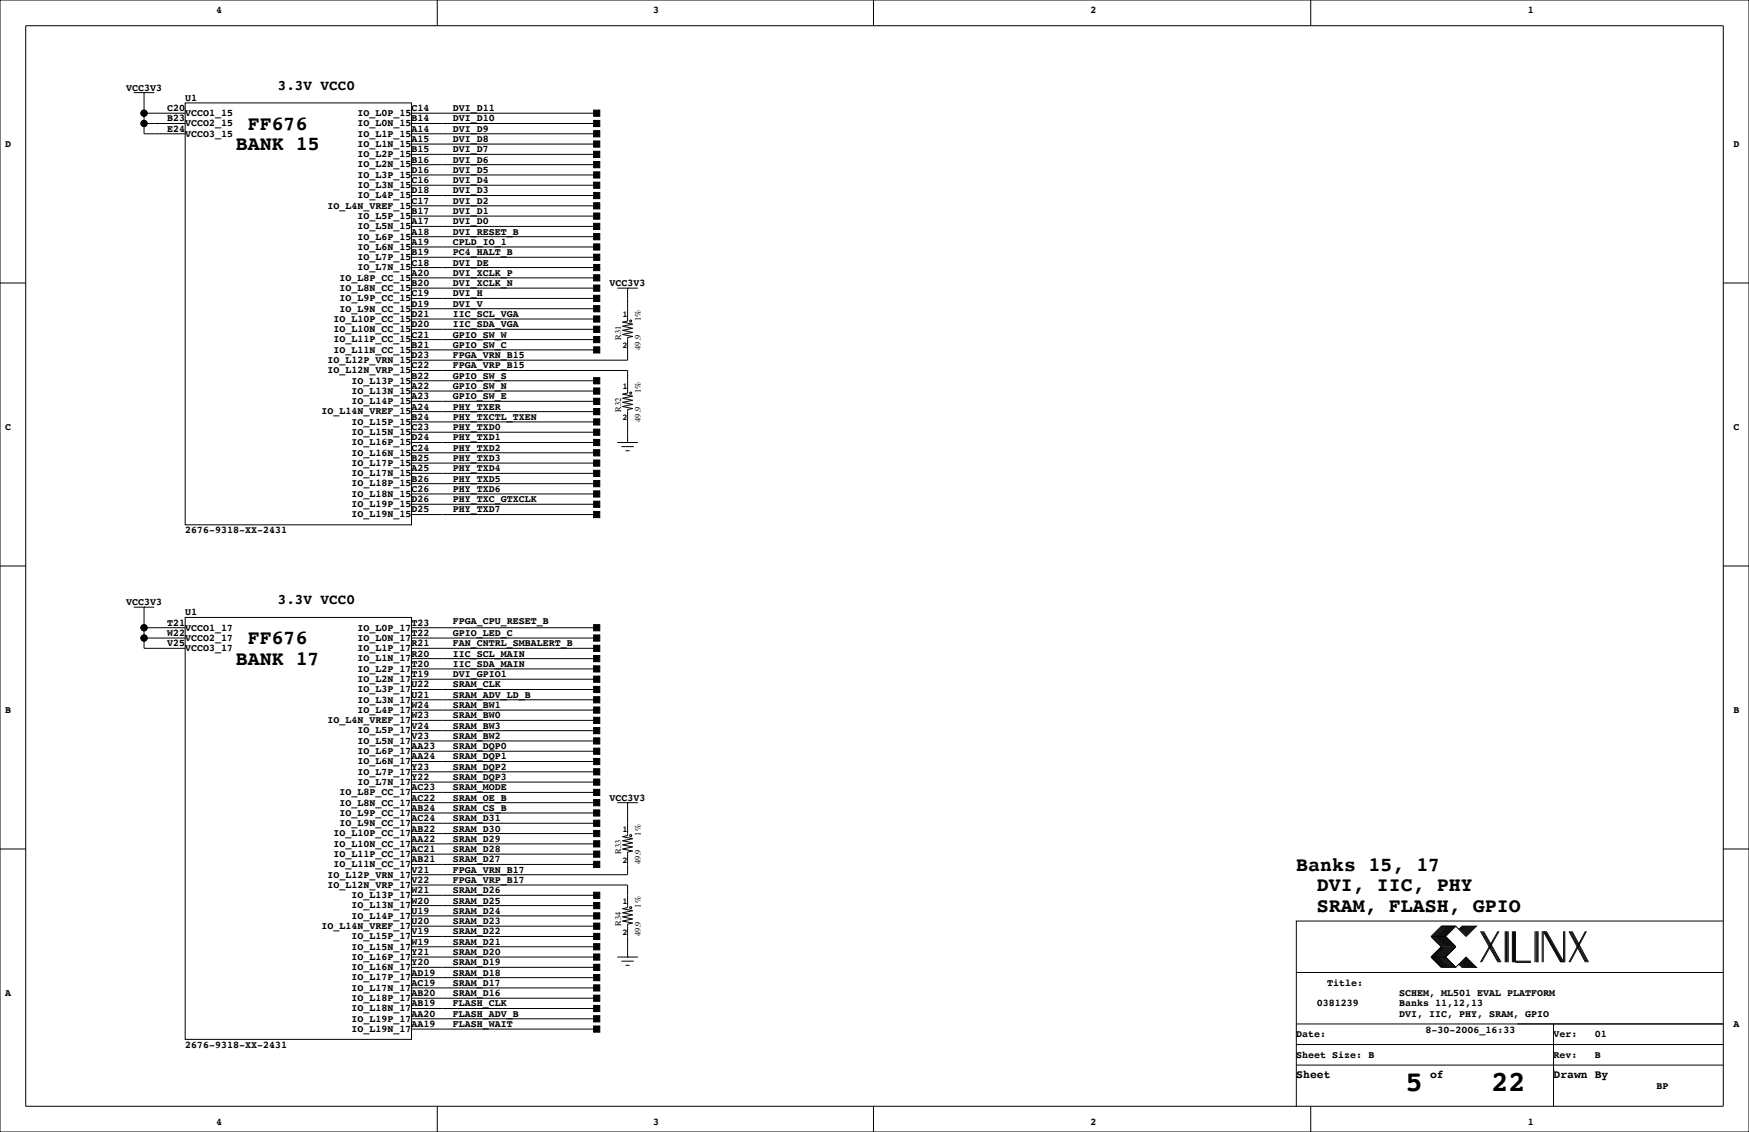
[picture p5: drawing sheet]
<svg xmlns="http://www.w3.org/2000/svg" width="432mm" height="279mm" viewBox="0 0 432 279" stroke-linecap="round" stroke-linejoin="round" font-family="sans-serif">
<g fill="none" stroke="#000" stroke-width=".25">
<path d="M0 0h431.8v279.4h-431.8zM6.3 6.4h419.1v266.6h-419.1zM107.9 0v6.4M215.6 0v6.4M323.6 0v6.4M33 22.9h5.1M35.6 22.9h.1M35.6 22.9v10.1h10.1M35.6 27.9h10.1M35.6 30.5h10.1M45.7 25.4h55.9v104.1h-55.9zM101.6 27.9h45.7"/>
<path d="M101.6 30.5h45.7M101.6 33h45.7M101.6 38.1h45.7M101.6 35.6h45.7M101.6 58.4h45.7M101.6 55.9h45.7M101.6 53.3h45.7M101.6 50.8h45.7M101.6 48.3h45.7M101.6 45.7h45.7M101.6 43.2h45.7M101.6 40.6h45.7"/>
<path d="M0 69.8h6.3M101.6 78.7h45.7M101.6 76.2h45.7M101.6 73.7h45.7M101.6 71.1h45.7M101.6 68.6h45.7M101.6 66h45.7M101.6 63.5h45.7M101.6 61h45.7M152.4 71.1h5.1M154.9 71.1h.1M154.9 71.1v8.1l-1.2 .3 2.5 .5-2.5 .5 2.5 .5-2.5 .5 2.5 .5-2.5 .5 2.5 .6-1.3 .2v5.6h-53.3"/>
<path d="M425.4 69.8h6.4M101.6 91.4h53.3v5.6l-1.2 .3 2.5 .5-2.5 .5 2.5 .5-2.5 .5 2.5 .5-2.5 .5 2.5 .5-1.3 .3v8.1M101.6 99.1h45.7M101.6 96.5h45.7M101.6 94h45.7M101.6 86.4h45.7M101.6 83.8h45.7M101.6 81.3h45.7M101.6 119.4h45.7M101.6 116.8h45.7M101.6 114.3h45.7M101.6 111.8h45.7"/>
<path d="M101.6 109.2h45.7M101.6 106.7h45.7M101.6 104.1h45.7M101.6 101.6h45.7M152.4 109.2h5.1M153.4 110.2h3.1M154.4 111.3h1M154.9 109.2h.1M0 139.7h6.3M101.6 127h45.7M101.6 124.5h45.7M101.6 121.9h45.7"/>
<path d="M425.4 139.7h6.4M33 149.9h5.1M35.6 149.9h.1M35.6 149.9v10.1h10.1M35.6 154.9h10.1M35.6 157.5h10.1M45.7 152.4h55.9v104.1h-55.9zM101.6 154.9h45.7M101.6 157.5h45.7M101.6 160h45.7M101.6 162.6h45.7M101.6 167.6h45.7"/>
<path d="M101.6 165.1h45.7M101.6 170.2h45.7M101.6 172.7h45.7M101.6 177.8h45.7M101.6 175.3h45.7M101.6 193h45.7M101.6 190.5h45.7M101.6 188h45.7M101.6 185.4h45.7M101.6 180.3h45.7M101.6 182.9h45.7M101.6 195.6h45.7"/>
<path d="M101.6 198.1h45.7M152.4 198.1h5.1M154.9 198.1h.1M154.9 198.1v8.1l-1.2 .3 2.5 .5-2.5 .5 2.5 .5-2.5 .5 2.5 .5-2.5 .5 2.5 .6-1.3 .2v5.6h-53.3M0 209.5h6.3M101.6 218.4h53.3v5.6l-1.2 .3 2.5 .5-2.5 .5 2.5 .5-2.5 .5 2.5 .5-2.5 .5 2.5 .5-1.3 .3v8.1M101.6 213.4h45.7M101.6 210.8h45.7M101.6 208.3h45.7M101.6 205.7h45.7M101.6 203.2h45.7M101.6 200.7h45.7"/>
<path d="M425.4 209.5h6.4M101.6 228.6h45.7M101.6 231.1h45.7M101.6 233.7h45.7M101.6 236.2h45.7M101.6 238.8h45.7M101.6 223.5h45.7M101.6 226.1h45.7M101.6 221h45.7M152.4 236.2h5.1M153.4 237.2h3.1M154.4 238.3h1"/>
<path d="M154.9 236.2h.1M353.3 231.1h3.6M353.3 236.2h3.6M353.3 236.2l2.6 2.6h3.5M353.3 231.1l2.6 2.6-2.6 2.5M356.1 228.6l-2.5 2.5 2.5 2.6-2.5 2.5 2.5 2.6M356.4 228.6l-2.6 2.5 2.6 2.6-2.6 2.5 2.6 2.6M356.6 228.6l-2.5 2.5 2.5 2.6-2.5 2.5 2.5 2.6M356.9 228.6l-2.6 2.5 2.6 2.6-2.6 2.5 2.6 2.6M356.9 231.1l2.5 2.6-2.5 2.5M356.9 236.2l2.5 2.6M357.1 228.6l-2.5 2.5 2.5 2.6-2.5 2.5 2.5 2.6"/>
<path d="M357.4 228.6l-2.6 2.5 2.6 2.6-2.6 2.5 2.6 2.6M357.6 228.6l-2.5 2.5 2.5 2.6-2.5 2.5 2.5 2.6M357.9 228.6l-2.6 2.5 2.6 2.6-2.6 2.5 2.6 2.6M358.1 228.6l-2.5 2.5 2.5 2.6-2.5 2.5 2.5 2.6M358.4 228.6l-2.5 2.5 2.5 2.6-2.5 2.5 2.5 2.6M358.6 228.6l-2.5 2.5 2.5 2.6-2.5 2.5 2.5 2.6M358.9 228.6l-2.5 2.5 2.5 2.6-2.5 2.5 2.5 2.6M359.2 228.6l-2.6 2.5 2.6 2.6-2.6 2.5 2.6 2.6M359.4 228.6l2.5 2.5 2.6-2.5h-3.6l-.7 .8M359.4 228.6h-3.5l-2.6 2.5M359.4 228.6l-2.5 2.5M360.2 238l.7 .8h3.6l-2.6-2.6-2.5 2.6"/>
<path d="M360.4 237.7l1 1.1M360.4 238l.8 .8M360.7 237.5l1.2 1.3M360.7 237.7l1 1.1M360.9 237.2l1.6 1.6M360.9 237.5l1.3 1.3M361.2 237l1.8 1.8M361.2 237.2l1.5 1.6M361.2 228.6l-.8 .8M361.4 236.7l2.1 2.1M361.4 237l1.8 1.8M361.4 228.6l-1 1"/>
<path d="M361.7 236.5l2.3 2.3M361.7 236.7l2 2.1M361.7 228.6l-1 1M361.9 236.5l2.3 2.3M361.9 228.6l-1.2 1.3M362.2 228.6l-1.3 1.3M362.5 228.6l-1.6 1.5M362.7 228.6l-1.5 1.5M363 228.6l-1.8 1.8M363.2 228.6l-1.8 1.8M363.5 228.6l-2.1 2M363.7 228.6l-2 2"/>
<path d="M364 228.6l-2.3 2.3M364.2 228.6l-2.3 2.3M365.5 229.9l4.3 7.6M365.8 229.9l4.3 7.6M366 229.9l4.3 7.6M366.3 229.9l4.3 7.6M369.8 229.9l-4.3 7.6M370.1 229.9l-4.3 7.6M371.6 229.9v7.6M371.9 229.9v7.6M372.1 229.9v7.6M372.4 229.9v7.6"/>
<path d="M373.4 229.9v7.6M373.6 229.9v7.6M373.9 229.9v7.6M374.1 237.2h3.9M374.1 229.9v7.6h3.9M379 229.9v7.6M379.2 229.9v7.6M379.5 229.9v7.6M379.7 229.9v7.6M380.7 229.9v7.6M381 237.5v-7.6l4.3 7.6M381.3 229.9l4.3 7.6"/>
<path d="M381.5 229.9l4.3 7.6M381.8 229.9l4.3 7.6v-7.6M386.3 229.9v7.6M387.3 229.9l4.1 7.6M387.6 229.9l4.1 7.6M387.9 229.9l4 7.6M388.1 229.9l4.1 7.6M391.4 229.9l-4.1 7.6M391.7 229.9l-4.1 7.6M425.4 227.3h-105.4v35.6M101.6 241.3h45.7M101.6 243.8h45.7"/>
<path d="M101.6 246.4h45.7M101.6 248.9h45.7M101.6 251.5h45.7M101.6 254h45.7M320 257.8h105.4M320 252.7h105.4M320 240h105.4M383.5 252.7v20.3M107.9 273v6.4M215.6 273v6.4M320 262.9v10.1M320 262.9h105.4"/>
<path d="M323.6 273v6.4M383.5 264.2h.1"/>
<circle cx="35.6" cy="27.9" r=".76"/>
<circle cx="35.6" cy="30.5" r=".76"/>
<circle cx="155.7" cy="79.2" r=".25"/>
<circle cx="155.7" cy="97" r=".25"/>
<circle cx="35.6" cy="157.5" r=".76"/>
<circle cx="35.6" cy="154.9" r=".76"/>
<circle cx="155.7" cy="206.2" r=".25"/>
<circle cx="155.7" cy="224" r=".25"/>
</g>
<g fill="#000" stroke="#000" stroke-width=".25">
<path d="M146.6 37.3h1.5v1.6h-1.5z" fill-rule="evenodd"/>
<path d="M146.6 34.8h1.5v1.5h-1.5z" fill-rule="evenodd"/>
<path d="M146.6 32.3h1.5v1.5h-1.5z" fill-rule="evenodd"/>
<path d="M146.6 29.7h1.5v1.5h-1.5z" fill-rule="evenodd"/>
<path d="M146.6 27.2h1.5v1.5h-1.5z" fill-rule="evenodd"/>
<path d="M146.6 57.7h1.5v1.5h-1.5z" fill-rule="evenodd"/>
<path d="M146.6 55.1h1.5v1.5h-1.5z" fill-rule="evenodd"/>
<path d="M146.6 52.6h1.5v1.5h-1.5z" fill-rule="evenodd"/>
<path d="M146.6 50h1.5v1.6h-1.5z" fill-rule="evenodd"/>
<path d="M146.6 47.5h1.5v1.5h-1.5z" fill-rule="evenodd"/>
<path d="M146.6 45h1.5v1.5h-1.5z" fill-rule="evenodd"/>
<path d="M146.6 42.4h1.5v1.5h-1.5z" fill-rule="evenodd"/>
<path d="M146.6 39.9h1.5v1.5h-1.5z" fill-rule="evenodd"/>
<path d="M146.6 78h1.5v1.5h-1.5z" fill-rule="evenodd"/>
<path d="M146.6 75.4h1.5v1.6h-1.5z" fill-rule="evenodd"/>
<path d="M146.6 72.9h1.5v1.5h-1.5z" fill-rule="evenodd"/>
<path d="M146.6 70.4h1.5v1.5h-1.5z" fill-rule="evenodd"/>
<path d="M146.6 67.8h1.5v1.5h-1.5z" fill-rule="evenodd"/>
<path d="M146.6 65.3h1.5v1.5h-1.5z" fill-rule="evenodd"/>
<path d="M146.6 62.7h1.5v1.6h-1.5z" fill-rule="evenodd"/>
<path d="M146.6 60.2h1.5v1.5h-1.5z" fill-rule="evenodd"/>
<path d="M146.6 98.3h1.5v1.5h-1.5z" fill-rule="evenodd"/>
<path d="M146.6 95.8h1.5v1.5h-1.5z" fill-rule="evenodd"/>
<path d="M146.6 93.2h1.5v1.5h-1.5z" fill-rule="evenodd"/>
<path d="M146.6 85.6h1.5v1.5h-1.5z" fill-rule="evenodd"/>
<path d="M146.6 83.1h1.5v1.5h-1.5z" fill-rule="evenodd"/>
<path d="M146.6 80.5h1.5v1.5h-1.5z" fill-rule="evenodd"/>
<path d="M146.6 116.1h1.5v1.5h-1.5z" fill-rule="evenodd"/>
<path d="M146.6 113.5h1.5v1.6h-1.5z" fill-rule="evenodd"/>
<path d="M146.6 111h1.5v1.5h-1.5z" fill-rule="evenodd"/>
<path d="M146.6 108.5h1.5v1.5h-1.5z" fill-rule="evenodd"/>
<path d="M146.6 105.9h1.5v1.5h-1.5z" fill-rule="evenodd"/>
<path d="M146.6 103.4h1.5v1.5h-1.5z" fill-rule="evenodd"/>
<path d="M146.6 100.8h1.5v1.6h-1.5z" fill-rule="evenodd"/>
<path d="M146.6 126.2h1.5v1.6h-1.5z" fill-rule="evenodd"/>
<path d="M146.6 123.7h1.5v1.5h-1.5z" fill-rule="evenodd"/>
<path d="M146.6 121.2h1.5v1.5h-1.5z" fill-rule="evenodd"/>
<path d="M146.6 118.6h1.5v1.5h-1.5z" fill-rule="evenodd"/>
<path d="M146.6 156.7h1.5v1.5h-1.5z" fill-rule="evenodd"/>
<path d="M146.6 154.2h1.5v1.5h-1.5z" fill-rule="evenodd"/>
<path d="M146.6 159.3h1.5v1.5h-1.5z" fill-rule="evenodd"/>
<path d="M146.6 161.8h1.5v1.5h-1.5z" fill-rule="evenodd"/>
<path d="M146.6 166.9h1.5v1.5h-1.5z" fill-rule="evenodd"/>
<path d="M146.6 164.3h1.5v1.6h-1.5z" fill-rule="evenodd"/>
<path d="M146.6 169.4h1.5v1.5h-1.5z" fill-rule="evenodd"/>
<path d="M146.6 172h1.5v1.5h-1.5z" fill-rule="evenodd"/>
<path d="M146.6 177h1.5v1.6h-1.5z" fill-rule="evenodd"/>
<path d="M146.6 174.5h1.5v1.5h-1.5z" fill-rule="evenodd"/>
<path d="M146.6 192.3h1.5v1.5h-1.5z" fill-rule="evenodd"/>
<path d="M146.6 189.7h1.5v1.6h-1.5z" fill-rule="evenodd"/>
<path d="M146.6 187.2h1.5v1.5h-1.5z" fill-rule="evenodd"/>
<path d="M146.6 184.7h1.5v1.5h-1.5z" fill-rule="evenodd"/>
<path d="M146.6 179.6h1.5v1.5h-1.5z" fill-rule="evenodd"/>
<path d="M146.6 182.1h1.5v1.5h-1.5z" fill-rule="evenodd"/>
<path d="M146.6 194.8h1.5v1.5h-1.5z" fill-rule="evenodd"/>
<path d="M146.6 197.4h1.5v1.5h-1.5z" fill-rule="evenodd"/>
<path d="M146.6 212.6h1.5v1.5h-1.5z" fill-rule="evenodd"/>
<path d="M146.6 210.1h1.5v1.5h-1.5z" fill-rule="evenodd"/>
<path d="M146.6 207.5h1.5v1.5h-1.5z" fill-rule="evenodd"/>
<path d="M146.6 205h1.5v1.5h-1.5z" fill-rule="evenodd"/>
<path d="M146.6 202.4h1.5v1.6h-1.5z" fill-rule="evenodd"/>
<path d="M146.6 199.9h1.5v1.5h-1.5z" fill-rule="evenodd"/>
<path d="M146.6 227.8h1.5v1.6h-1.5z" fill-rule="evenodd"/>
<path d="M146.6 230.4h1.5v1.5h-1.5z" fill-rule="evenodd"/>
<path d="M146.6 232.9h1.5v1.5h-1.5z" fill-rule="evenodd"/>
<path d="M146.6 235.5h1.5v1.5h-1.5z" fill-rule="evenodd"/>
<path d="M146.6 238h1.5v1.5h-1.5z" fill-rule="evenodd"/>
<path d="M146.6 222.8h1.5v1.5h-1.5z" fill-rule="evenodd"/>
<path d="M146.6 225.3h1.5v1.5h-1.5z" fill-rule="evenodd"/>
<path d="M146.6 220.2h1.5v1.5h-1.5z" fill-rule="evenodd"/>
<path d="M146.6 240.5h1.5v1.6h-1.5z" fill-rule="evenodd"/>
<path d="M146.6 243.1h1.5v1.5h-1.5z" fill-rule="evenodd"/>
<path d="M146.6 245.6h1.5v1.5h-1.5z" fill-rule="evenodd"/>
<path d="M146.6 248.2h1.5v1.5h-1.5z" fill-rule="evenodd"/>
<path d="M146.6 250.7h1.5v1.5h-1.5z" fill-rule="evenodd"/>
<path d="M146.6 253.2h1.5v1.6h-1.5z" fill-rule="evenodd"/>
<circle cx="35.6" cy="27.9" r=".76"/>
<circle cx="35.6" cy="30.5" r=".76"/>
<circle cx="35.6" cy="157.5" r=".76"/>
<circle cx="35.6" cy="154.9" r=".76"/>
</g>
<g font-size="7.1">
<text x="347" y="269.3">5</text>
<text x="368.2" y="269.3">22</text>
</g>
<g font-size="4.9">
<text x="61.2" y="32">FF676</text>
<text x="58.2" y="37.1">BANK 15</text>
<text x="61.2" y="159">FF676</text>
<text x="58.2" y="164.1">BANK 17</text>
<text x="320" y="214.9">Banks 15, 17</text>
<text x="325.1" y="220">DVI, IIC, PHY</text>
<text x="325.1" y="225.1">SRAM, FLASH, GPIO</text>
</g>
<g font-size="3.5">
<text x="68.6" y="22.1">3.3V VCC0</text>
<text x="68.6" y="149.1">3.3V VCC0</text>
</g>
<g font-size="2.8">
<text x="320" y="266.1">Sheet</text>
<text x="353.1" y="266.1">of</text>
<text x="383.5" y="266.1">Drawn By</text>
</g>
<g font-size="2.5">
<text x="53.3" y="3.3">4</text>
<text x="161.3" y="3.3">3</text>
<text x="269.2" y="3.3">2</text>
<text x="377.2" y="3.3">1</text>
<text x="31.1" y="22.4">VCC3V3</text>
<text x="41.3" y="27.4">C20</text>
<text x="41.3" y="30">B23</text>
<text x="45.7" y="28.6">VCCO1_15</text>
<text x="45.7" y="24.9">U1</text>
<text x="88.3" y="28.6">IO_L0P_15</text>
<text x="101.6" y="27.4">C14</text>
<text x="101.6" y="30">B14</text>
<text x="111.8" y="27.4">DVI_D11</text>
<text x="111.8" y="30">DVI_D10</text>
<text x="41.3" y="32.5">E24</text>
<text x="45.7" y="33.7">VCCO3_15</text>
<text x="45.7" y="31.2">VCCO2_15</text>
<text x="88.3" y="33.7">IO_L1P_15</text>
<text x="88.3" y="31.2">IO_L0N_15</text>
<text x="101.6" y="32.5">A14</text>
<text x="101.6" y="35.1">A15</text>
<text x="111.8" y="32.5">DVI_D9</text>
<text x="111.8" y="35.1">DVI_D8</text>
<text x="1.3" y="36.3">D</text>
<text x="88.3" y="41.3">IO_L2N_15</text>
<text x="88.3" y="38.8">IO_L2P_15</text>
<text x="88.3" y="36.3">IO_L1N_15</text>
<text x="101.6" y="37.6">B15</text>
<text x="101.6" y="40.1">B16</text>
<text x="111.8" y="37.6">DVI_D7</text>
<text x="111.8" y="40.1">DVI_D6</text>
<text x="428" y="36.3">D</text>
<text x="88.3" y="46.4">IO_L3N_15</text>
<text x="88.3" y="43.9">IO_L3P_15</text>
<text x="101.6" y="42.7">D16</text>
<text x="101.6" y="45.2">C16</text>
<text x="101.6" y="47.8">D18</text>
<text x="111.8" y="42.7">DVI_D5</text>
<text x="111.8" y="45.2">DVI_D4</text>
<text x="111.8" y="47.8">DVI_D3</text>
<text x="80.9" y="51.5">IO_L4N_VREF_15</text>
<text x="88.3" y="49">IO_L4P_15</text>
<text x="101.6" y="50.3">C17</text>
<text x="101.6" y="52.8">B17</text>
<text x="111.8" y="50.3">DVI_D2</text>
<text x="111.8" y="52.8">DVI_D1</text>
<text x="88.3" y="59.1">IO_L6P_15</text>
<text x="88.3" y="56.6">IO_L5N_15</text>
<text x="88.3" y="54">IO_L5P_15</text>
<text x="101.6" y="55.4">A17</text>
<text x="101.6" y="57.9">A18</text>
<text x="111.8" y="55.4">DVI_D0</text>
<text x="111.8" y="57.9">DVI_RESET_B</text>
<text x="88.3" y="64.2">IO_L7P_15</text>
<text x="88.3" y="61.7">IO_L6N_15</text>
<text x="101.6" y="60.5">A19</text>
<text x="101.6" y="63">B19</text>
<text x="101.6" y="65.5">C18</text>
<text x="111.8" y="60.5">CPLD_IO_1</text>
<text x="111.8" y="63">PC4_HALT_B</text>
<text x="111.8" y="65.5">DVI_DE</text>
<text x="83.8" y="71.8">IO_L8N_CC_15</text>
<text x="83.8" y="69.3">IO_L8P_CC_15</text>
<text x="88.3" y="66.7">IO_L7N_15</text>
<text x="101.6" y="68.1">A20</text>
<text x="101.6" y="70.6">B20</text>
<text x="111.8" y="68.1">DVI_XCLK_P</text>
<text x="111.8" y="70.6">DVI_XCLK_N</text>
<text x="150.5" y="70.6">VCC3V3</text>
<text x="83.8" y="76.9">IO_L9N_CC_15</text>
<text x="83.8" y="74.4">IO_L9P_CC_15</text>
<text x="101.6" y="73.2">C19</text>
<text x="101.6" y="75.7">D19</text>
<text x="111.8" y="73.2">DVI_H</text>
<text x="111.8" y="75.7">DVI_V</text>
<text x="82.3" y="82">IO_L10N_CC_15</text>
<text x="82.3" y="79.4">IO_L10P_CC_15</text>
<text x="101.6" y="78.2">D21</text>
<text x="101.6" y="80.8">D20</text>
<text x="101.6" y="83.3">C21</text>
<text x="111.8" y="78.2">IIC_SCL_VGA</text>
<text x="111.8" y="80.8">IIC_SDA_VGA</text>
<text x="111.8" y="83.3">GPIO_SW_W</text>
<text x="80.9" y="89.6">IO_L12P_VRN_15</text>
<text x="82.3" y="87.1">IO_L11N_CC_15</text>
<text x="82.3" y="84.5">IO_L11P_CC_15</text>
<text x="101.6" y="85.9">B21</text>
<text x="101.6" y="88.4">D23</text>
<text x="111.8" y="85.9">GPIO_SW_C</text>
<text x="111.8" y="88.4">FPGA_VRN_B15</text>
<text x="80.9" y="92.1">IO_L12N_VRP_15</text>
<text x="86.8" y="94.7">IO_L13P_15</text>
<text x="101.6" y="90.9">C22</text>
<text x="101.6" y="93.5">B22</text>
<text x="111.8" y="93.5">GPIO_SW_S</text>
<text x="111.8" y="90.9">FPGA_VRP_B15</text>
<text x="86.8" y="99.8">IO_L14P_15</text>
<text x="86.8" y="97.2">IO_L13N_15</text>
<text x="101.6" y="96">A22</text>
<text x="101.6" y="98.6">A23</text>
<text x="101.6" y="101.1">A24</text>
<text x="111.8" y="96">GPIO_SW_N</text>
<text x="111.8" y="98.6">GPIO_SW_E</text>
<text x="111.8" y="101.1">PHY_TXER</text>
<text x="1.3" y="106.2">C</text>
<text x="79.4" y="102.3">IO_L14N_VREF_15</text>
<text x="86.8" y="107.4">IO_L15N_15</text>
<text x="86.8" y="104.8">IO_L15P_15</text>
<text x="101.6" y="103.6">B24</text>
<text x="101.6" y="106.2">C23</text>
<text x="111.8" y="103.6">PHY_TXCTL_TXEN</text>
<text x="111.8" y="106.2">PHY_TXD0</text>
<text x="428" y="106.2">C</text>
<text x="86.8" y="112.5">IO_L16N_15</text>
<text x="86.8" y="109.9">IO_L16P_15</text>
<text x="101.6" y="108.7">D24</text>
<text x="101.6" y="111.3">C24</text>
<text x="101.6" y="113.8">B25</text>
<text x="111.8" y="108.7">PHY_TXD1</text>
<text x="111.8" y="111.3">PHY_TXD2</text>
<text x="111.8" y="113.8">PHY_TXD3</text>
<text x="86.8" y="117.5">IO_L17N_15</text>
<text x="86.8" y="115">IO_L17P_15</text>
<text x="101.6" y="116.3">A25</text>
<text x="101.6" y="118.9">B26</text>
<text x="111.8" y="116.3">PHY_TXD4</text>
<text x="111.8" y="118.9">PHY_TXD5</text>
<text x="86.8" y="125.2">IO_L19P_15</text>
<text x="86.8" y="122.6">IO_L18N_15</text>
<text x="86.8" y="120.1">IO_L18P_15</text>
<text x="101.6" y="121.4">C26</text>
<text x="101.6" y="124">D26</text>
<text x="111.8" y="121.4">PHY_TXD6</text>
<text x="111.8" y="124">PHY_TXC_GTXCLK</text>
<text x="45.7" y="131.6">2676-9318-XX-2431</text>
<text x="86.8" y="127.7">IO_L19N_15</text>
<text x="101.6" y="126.5">D25</text>
<text x="111.8" y="126.5">PHY_TXD7</text>
<text x="31.1" y="149.4">VCC3V3</text>
<text x="41.3" y="154.4">T21</text>
<text x="45.7" y="155.6">VCCO1_17</text>
<text x="45.7" y="151.9">U1</text>
<text x="88.3" y="155.6">IO_L0P_17</text>
<text x="101.6" y="154.4">T23</text>
<text x="111.8" y="154">FPGA_CPU_RESET_B</text>
<text x="41.3" y="157">W22</text>
<text x="41.3" y="159.5">V25</text>
<text x="45.7" y="160.7">VCCO3_17</text>
<text x="45.7" y="158.2">VCCO2_17</text>
<text x="88.3" y="160.7">IO_L1P_17</text>
<text x="88.3" y="158.2">IO_L0N_17</text>
<text x="101.6" y="157">T22</text>
<text x="101.6" y="159.5">R21</text>
<text x="111.8" y="159.5">FAN_CNTRL_SMBALERT_B</text>
<text x="111.8" y="157">GPIO_LED_C</text>
<text x="88.3" y="165.8">IO_L2P_17</text>
<text x="88.3" y="163.3">IO_L1N_17</text>
<text x="101.6" y="162.1">R20</text>
<text x="101.6" y="164.6">T20</text>
<text x="101.6" y="167.1">T19</text>
<text x="111.8" y="164.6">IIC_SDA_MAIN</text>
<text x="111.8" y="167.1">DVI_GPIO1</text>
<text x="111.8" y="162.1">IIC_SCL_MAIN</text>
<text x="88.3" y="173.4">IO_L3N_17</text>
<text x="88.3" y="170.9">IO_L3P_17</text>
<text x="88.3" y="168.3">IO_L2N_17</text>
<text x="101.6" y="169.7">U22</text>
<text x="101.6" y="172.2">U21</text>
<text x="111.8" y="172.2">SRAM_ADV_LD_B</text>
<text x="111.8" y="169.7">SRAM_CLK</text>
<text x="1.3" y="176">B</text>
<text x="80.9" y="178.5">IO_L4N_VREF_17</text>
<text x="88.3" y="176">IO_L4P_17</text>
<text x="101.6" y="174.8">W24</text>
<text x="101.6" y="177.3">W23</text>
<text x="101.6" y="179.8">V24</text>
<text x="111.8" y="174.8">SRAM_BW1</text>
<text x="111.8" y="179.8">SRAM_BW3</text>
<text x="111.8" y="177.3">SRAM_BW0</text>
<text x="428" y="176">B</text>
<text x="88.3" y="183.6">IO_L5N_17</text>
<text x="88.3" y="181">IO_L5P_17</text>
<text x="101.6" y="182.4">V23</text>
<text x="101.6" y="184.9">AA23</text>
<text x="111.8" y="182.4">SRAM_BW2</text>
<text x="111.8" y="184.9">SRAM_DQP0</text>
<text x="88.3" y="191.2">IO_L7P_17</text>
<text x="88.3" y="188.7">IO_L6N_17</text>
<text x="88.3" y="186.1">IO_L6P_17</text>
<text x="101.6" y="187.5">AA24</text>
<text x="101.6" y="190">Y23</text>
<text x="111.8" y="187.5">SRAM_DQP1</text>
<text x="111.8" y="190">SRAM_DQP2</text>
<text x="83.8" y="196.3">IO_L8P_CC_17</text>
<text x="88.3" y="193.7">IO_L7N_17</text>
<text x="101.6" y="192.5">Y22</text>
<text x="101.6" y="195.1">AC23</text>
<text x="101.6" y="197.6">AC22</text>
<text x="111.8" y="197.6">SRAM_OE_B</text>
<text x="111.8" y="195.1">SRAM_MODE</text>
<text x="111.8" y="192.5">SRAM_DQP3</text>
<text x="150.5" y="197.6">VCC3V3</text>
<text x="83.8" y="203.9">IO_L9N_CC_17</text>
<text x="83.8" y="201.4">IO_L9P_CC_17</text>
<text x="83.8" y="198.8">IO_L8N_CC_17</text>
<text x="101.6" y="200.2">AB24</text>
<text x="101.6" y="202.7">AC24</text>
<text x="111.8" y="200.2">SRAM_CS_B</text>
<text x="111.8" y="202.7">SRAM_D31</text>
<text x="82.3" y="209">IO_L10N_CC_17</text>
<text x="82.3" y="206.4">IO_L10P_CC_17</text>
<text x="101.6" y="205.2">AB22</text>
<text x="101.6" y="207.8">AA22</text>
<text x="111.8" y="205.2">SRAM_D30</text>
<text x="111.8" y="207.8">SRAM_D29</text>
<text x="82.3" y="214.1">IO_L11N_CC_17</text>
<text x="82.3" y="211.5">IO_L11P_CC_17</text>
<text x="101.6" y="210.3">AC21</text>
<text x="101.6" y="212.9">AB21</text>
<text x="101.6" y="215.4">V21</text>
<text x="111.8" y="215.4">FPGA_VRN_B17</text>
<text x="111.8" y="210.3">SRAM_D28</text>
<text x="111.8" y="212.9">SRAM_D27</text>
<text x="80.9" y="219.1">IO_L12N_VRP_17</text>
<text x="80.9" y="216.6">IO_L12P_VRN_17</text>
<text x="86.8" y="221.7">IO_L13P_17</text>
<text x="101.6" y="217.9">V22</text>
<text x="101.6" y="220.5">W21</text>
<text x="111.8" y="217.9">FPGA_VRP_B17</text>
<text x="111.8" y="220.5">SRAM_D26</text>
<text x="86.8" y="226.8">IO_L14P_17</text>
<text x="86.8" y="224.2">IO_L13N_17</text>
<text x="101.6" y="223">W20</text>
<text x="101.6" y="225.6">U19</text>
<text x="111.8" y="225.6">SRAM_D24</text>
<text x="111.8" y="223">SRAM_D25</text>
<text x="79.4" y="229.3">IO_L14N_VREF_17</text>
<text x="86.8" y="231.8">IO_L15P_17</text>
<text x="101.6" y="228.1">U20</text>
<text x="101.6" y="230.6">V19</text>
<text x="101.6" y="233.2">W19</text>
<text x="111.8" y="233.2">SRAM_D21</text>
<text x="111.8" y="230.6">SRAM_D22</text>
<text x="111.8" y="228.1">SRAM_D23</text>
<text x="86.8" y="239.5">IO_L16N_17</text>
<text x="86.8" y="236.9">IO_L16P_17</text>
<text x="86.8" y="234.4">IO_L15N_17</text>
<text x="101.6" y="235.7">Y21</text>
<text x="101.6" y="238.3">Y20</text>
<text x="111.8" y="238.3">SRAM_D19</text>
<text x="111.8" y="235.7">SRAM_D20</text>
<text x="1.3" y="245.9">A</text>
<text x="86.8" y="244.5">IO_L17N_17</text>
<text x="86.8" y="242">IO_L17P_17</text>
<text x="101.6" y="240.8">AD19</text>
<text x="101.6" y="243.3">AC19</text>
<text x="101.6" y="245.9">AB20</text>
<text x="111.8" y="245.9">SRAM_D16</text>
<text x="111.8" y="243.3">SRAM_D17</text>
<text x="111.8" y="240.8">SRAM_D18</text>
<text x="327.7" y="243.3">Title:</text>
<text x="345.4" y="245.9">SCHEM, ML501 EVAL PLATFORM</text>
<text x="86.8" y="249.6">IO_L18N_17</text>
<text x="86.8" y="247.1">IO_L18P_17</text>
<text x="101.6" y="248.4">AB19</text>
<text x="101.6" y="251">AA20</text>
<text x="111.8" y="251">FLASH_ADV_B</text>
<text x="111.8" y="248.4">FLASH_CLK</text>
<text x="325.1" y="248.4">0381239</text>
<text x="345.4" y="248.4">Banks 11,12,13</text>
<text x="345.4" y="251">DVI, IIC, PHY, SRAM, GPIO</text>
<text x="86.8" y="254.7">IO_L19N_17</text>
<text x="86.8" y="252.2">IO_L19P_17</text>
<text x="101.6" y="253.5">AA19</text>
<text x="111.8" y="253.5">FLASH_WAIT</text>
<text x="320" y="256">Date:</text>
<text x="351.9" y="255">8-30-2006_16:33</text>
<text x="383.5" y="256">Ver:</text>
<text x="393.7" y="256">01</text>
<text x="428" y="253.5">A</text>
<text x="45.7" y="258.6">2676-9318-XX-2431</text>
<text x="320" y="261.1">Sheet Size: B</text>
<text x="383.5" y="261.1">Rev:</text>
<text x="393.7" y="261.1">B</text>
<text x="408.9" y="268.7">BP</text>
<text x="53.3" y="277.6">4</text>
<text x="161.3" y="277.6">3</text>
<text x="269.2" y="277.6">2</text>
<text x="377.2" y="277.6">1</text>
</g>
<g font-size="2.1">
<text x="153.4" y="83.8" transform="rotate(-90 153.4 83.8)">R31</text>
<text x="153.7" y="78.3">1</text>
<text x="158.2" y="79.2" transform="rotate(-90 158.2 79.2)">1%</text>
<text x="153.7" y="85.9">2</text>
<text x="158.2" y="86.4" transform="rotate(-90 158.2 86.4)">49.9</text>
<text x="153.4" y="101.6" transform="rotate(-90 153.4 101.6)">R32</text>
<text x="153.7" y="96.1">1</text>
<text x="158.2" y="97" transform="rotate(-90 158.2 97)">1%</text>
<text x="153.7" y="103.7">2</text>
<text x="158.2" y="104.1" transform="rotate(-90 158.2 104.1)">49.9</text>
<text x="153.7" y="205.3">1</text>
<text x="158.2" y="206.2" transform="rotate(-90 158.2 206.2)">1%</text>
<text x="153.4" y="210.8" transform="rotate(-90 153.4 210.8)">R33</text>
<text x="153.7" y="212.9">2</text>
<text x="158.2" y="213.4" transform="rotate(-90 158.2 213.4)">49.9</text>
<text x="153.7" y="223.1">1</text>
<text x="158.2" y="224" transform="rotate(-90 158.2 224)">1%</text>
<text x="153.4" y="228.6" transform="rotate(-90 153.4 228.6)">R34</text>
<text x="153.7" y="230.7">2</text>
<text x="158.2" y="231.1" transform="rotate(-90 158.2 231.1)">49.9</text>
</g>
</svg>
